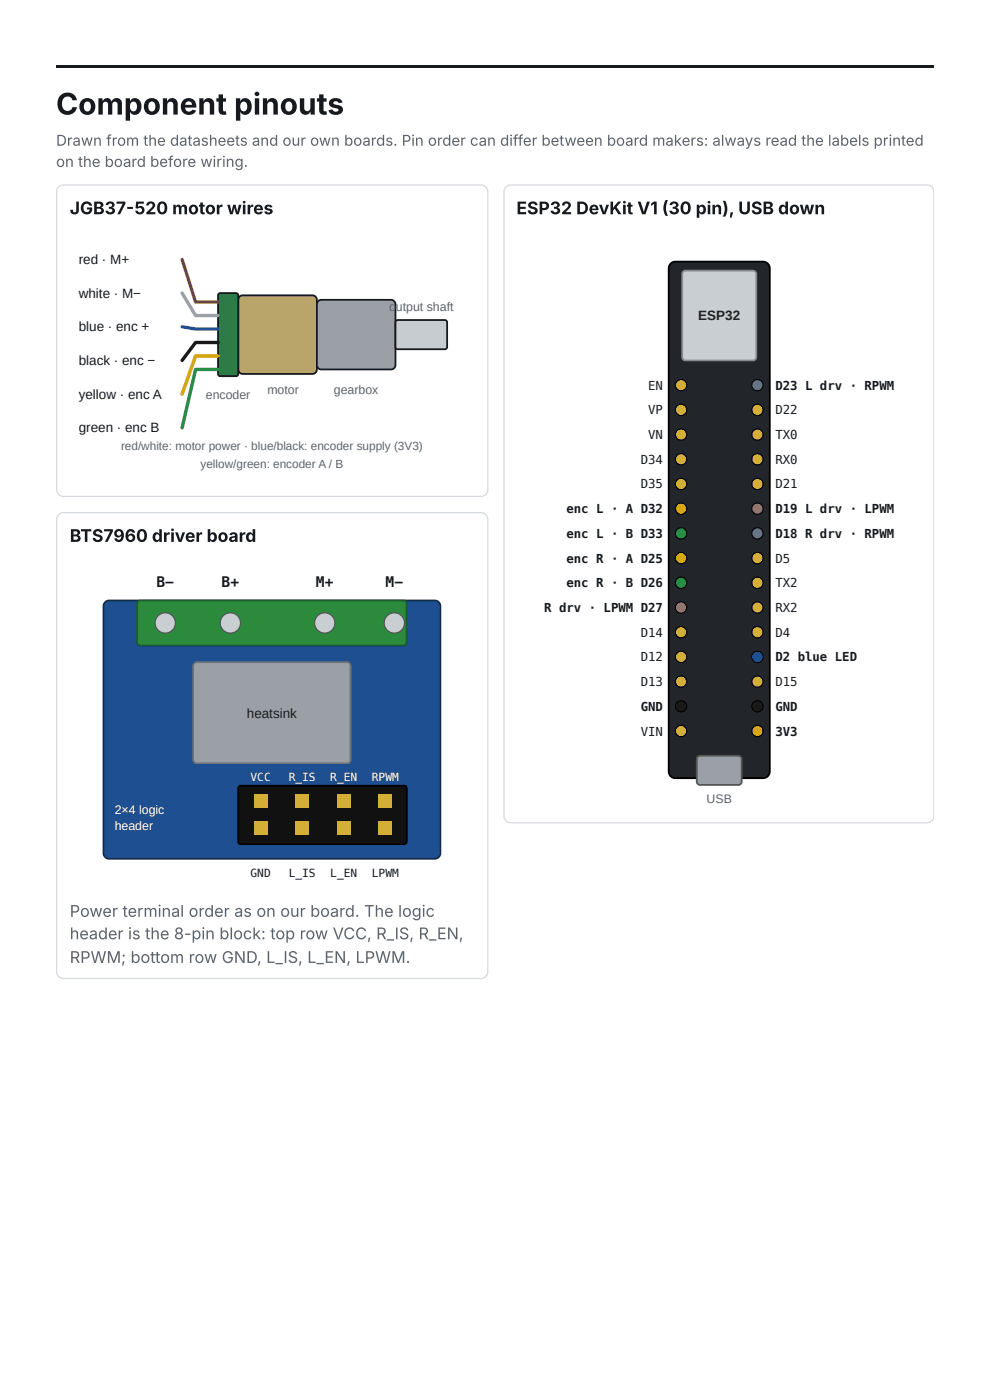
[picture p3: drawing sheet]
<svg xmlns="http://www.w3.org/2000/svg" width="210mm" height="297mm" viewBox="0 0 210 297" stroke-linecap="round" stroke-linejoin="round" font-family="sans-serif">
<path d="M11.9 13.8h186.3v.5h-186.3z" fill="#16191d"/>
<path d="M12.5 39.7l.4-.3 .6-.1h88.6a1.46 1.46 0 0 1 1.5 1.4v63.3a1.46 1.46 0 0 1-1.5 1.4h-88.6a1.46 1.46 0 0 1-1.5-1.4v-63.3l.1-.5z" fill="#fff"/>
<path d="M12.5 39.7l.4-.3 .6-.1h88.6a1.46 1.46 0 0 1 1.5 1.4v63.3a1.46 1.46 0 0 1-1.5 1.4h-88.6a1.46 1.46 0 0 1-1.5-1.4v-63.3l.1-.5z" fill="none" stroke="#d5d9de" stroke-width=".26"/>
<path d="M50.9 63l.6-.3h14.8a.95 .95 0 0 1 1 1v14.8a.95 .95 0 0 1-1 .9h-14.8a.95 .95 0 0 1-.9-.9v-14.8z" fill="#b9a46a"/>
<path d="M50.9 63l.6-.3h14.8a.95 .95 0 0 1 1 1v14.8a.95 .95 0 0 1-1 .9h-14.8a.95 .95 0 0 1-.9-.9v-14.8z" fill="none" stroke="#16191d" stroke-width=".38"/>
<path d="M67.6 64l.6-.3h14.8a.95 .95 0 0 1 1 .9v12.9a.95 .95 0 0 1-1 1h-14.8a.95 .95 0 0 1-.9-1v-12.9z" fill="#9aa0a6"/>
<path d="M67.6 64l.6-.3h14.8a.95 .95 0 0 1 1 .9v12.9a.95 .95 0 0 1-1 1h-14.8a.95 .95 0 0 1-.9-1v-12.9z" fill="none" stroke="#16191d" stroke-width=".38"/>
<path d="M84.1 68.1l.4-.1 10.2 .1 .2 .4v5.5l-.4 .2-10.3-.1-.2-.4v-5.2z" fill="#c7ccd1"/>
<path d="M84.1 68.1l.4-.1 10.2 .1 .2 .4v5.5l-.4 .2-10.3-.1-.2-.4v-5.2z" fill="none" stroke="#16191d" stroke-width=".38"/>
<path d="M46.4 62.4l.4-.1h3.3l.5 .3v16.8l-.4 .5h-3.4l-.5-.4v-16.8z" fill="#2c7a3d"/>
<path d="M46.4 62.4l.4-.1h3.3l.5 .3v16.8l-.4 .5h-3.4l-.5-.4v-16.8z" fill="none" stroke="#16191d" stroke-width=".38"/>
<path d="M38.7 55.1l2.8 9.1h4.8" fill="none" stroke="#d62828" stroke-width=".72"/>
<path d="M38.7 62.3l2.8 4.7h4.8" fill="none" stroke="#9aa1aa" stroke-width=".72"/>
<path d="M38.7 69.4l2.8 .5h4.8" fill="none" stroke="#1f6fd1" stroke-width=".72"/>
<path d="M46.3 72.7h-4.8l-2.8 3.9" fill="none" stroke="#1b1b1b" stroke-width=".72"/>
<path d="M46.3 75.6h-4.8l-2.8 8.1" fill="none" stroke="#d9a400" stroke-width=".72"/>
<path d="M46.3 78.5h-4.8l-2.8 12.4" fill="none" stroke="#2a9d4b" stroke-width=".72"/>
<path d="M12.5 109.3l.4-.3 .6-.1h88.6a1.46 1.46 0 0 1 1.5 1.4v96.1a1.46 1.46 0 0 1-1.5 1.4h-88.6a1.46 1.46 0 0 1-1.5-1.4v-96.1l.1-.5z" fill="#fff"/>
<path d="M12.5 109.3l.4-.3 .6-.1h88.6a1.46 1.46 0 0 1 1.5 1.4v96.1a1.46 1.46 0 0 1-1.5 1.4h-88.6a1.46 1.46 0 0 1-1.5-1.4v-96.1l.1-.5z" fill="none" stroke="#d5d9de" stroke-width=".26"/>
<path d="M22.3 127.9l.9-.4h69.1a1.19 1.19 0 0 1 1.2 1.2v52.5a1.19 1.19 0 0 1-1.2 1.2h-69.1a1.19 1.19 0 0 1-1.2-1.2v-52.5z" fill="#1d4f91"/>
<path d="M22.3 127.9l.9-.4h69.1a1.19 1.19 0 0 1 1.2 1.2v52.5a1.19 1.19 0 0 1-1.2 1.2h-69.1a1.19 1.19 0 0 1-1.2-1.2v-52.5z" fill="none" stroke="#0f2d55" stroke-width=".38"/>
<path d="M41.3 140.9l.5-.2h31.9a.72 .72 0 0 1 .7 .7v20a.72 .72 0 0 1-.7 .7h-31.9a.72 .72 0 0 1-.7-.7v-20z" fill="#9aa0a6"/>
<path d="M41.3 140.9l.5-.2h31.9a.72 .72 0 0 1 .7 .7v20a.72 .72 0 0 1-.7 .7h-31.9a.72 .72 0 0 1-.7-.7v-20z" fill="none" stroke="#6b7178" stroke-width=".38"/>
<path d="M29.3 127.8l.5-.3h55.8a.72 .72 0 0 1 .8 .8v8.1a.72 .72 0 0 1-.8 .7h-55.8a.72 .72 0 0 1-.7-.7v-8.1z" fill="#2c8a3d"/>
<path d="M29.3 127.8l.5-.3h55.8a.72 .72 0 0 1 .8 .8v8.1a.72 .72 0 0 1-.8 .7h-55.8a.72 .72 0 0 1-.7-.7v-8.1z" fill="none" stroke="#1d5c29" stroke-width=".38"/>
<circle cx="35.1" cy="132.3" r="2.15" fill="#c9ced3"/>
<circle cx="35.1" cy="132.3" r="2.15" fill="none" stroke="#555" stroke-width=".24"/>
<circle cx="48.9" cy="132.3" r="2.15" fill="#c9ced3"/>
<circle cx="48.9" cy="132.3" r="2.15" fill="none" stroke="#555" stroke-width=".24"/>
<circle cx="69" cy="132.3" r="2.15" fill="#c9ced3"/>
<circle cx="69" cy="132.3" r="2.15" fill="none" stroke="#555" stroke-width=".24"/>
<circle cx="83.7" cy="132.3" r="2.15" fill="#c9ced3"/>
<circle cx="83.7" cy="132.3" r="2.15" fill="none" stroke="#555" stroke-width=".24"/>
<path d="M50.7 167l.4-.1h35l.3 .5-.1 11.6-.4 .3h-35l-.3-.5v-11.4z" fill="#111"/>
<path d="M50.7 167l.4-.1h35l.3 .5-.1 11.6-.4 .3h-35l-.3-.5v-11.4z" fill="none" stroke="#000" stroke-width=".38"/>
<g fill="#d4af37">
<path d="M53.9 168.8h2.9v2.9h-2.9z"/>
<path d="M53.9 174.5h2.9v2.9h-2.9z"/>
<path d="M62.8 168.8h2.8v2.9h-2.8z"/>
<path d="M62.8 174.5h2.8v2.9h-2.8z"/>
<path d="M71.6 168.8h2.8v2.9h-2.8z"/>
<path d="M71.6 174.5h2.8v2.9h-2.8z"/>
<path d="M80.4 168.8h2.9v2.9h-2.9z"/>
<path d="M80.4 174.5h2.9v2.9h-2.9z"/>
</g>
<path d="M107.5 39.7l.4-.3 .6-.1h88.3a1.33 1.33 0 0 1 1.4 1.4v132.6a1.33 1.33 0 0 1-1.4 1.5h-88.3a1.46 1.46 0 0 1-1.5-1.5v-132.6l.1-.5z" fill="#fff"/>
<path d="M198.2 40.3l-.5-.8-.9-.2h-88.3a1.46 1.46 0 0 0-1.5 1.4v132.6a1.46 1.46 0 0 0 1.5 1.5h88.3l.9-.3 .5-.7" fill="none" stroke="#d5d9de" stroke-width=".26"/>
<path d="M142.4 56l.5-.3 .5-.1h18.6a1.43 1.43 0 0 1 1.5 1.4v106.8a1.43 1.43 0 0 1-1.5 1.5h-18.6a1.43 1.43 0 0 1-1.4-1.5v-106.8l.1-.5z" fill="#22262b"/>
<path d="M142.4 56l.5-.3 .5-.1h18.6a1.43 1.43 0 0 1 1.5 1.4v106.8a1.43 1.43 0 0 1-1.5 1.5h-18.6a1.43 1.43 0 0 1-1.4-1.5v-106.8l.1-.5z" fill="none" stroke="#000" stroke-width=".38"/>
<path d="M145.1 57.7l.5-.2h14.3a.72 .72 0 0 1 .7 .7v17.6a.72 .72 0 0 1-.7 .8h-14.3a.72 .72 0 0 1-.7-.8v-17.6z" fill="#c9ced3"/>
<path d="M145.1 57.7l.5-.2h14.3a.72 .72 0 0 1 .7 .7v17.6a.72 .72 0 0 1-.7 .8h-14.3a.72 .72 0 0 1-.7-.8v-17.6z" fill="none" stroke="#888" stroke-width=".38"/>
<path d="M148.2 160.7l.5-.2h8.1a.72 .72 0 0 1 .7 .7v4.8a.72 .72 0 0 1-.7 .7h-8.1a.72 .72 0 0 1-.7-.7v-4.8z" fill="#9aa0a6"/>
<path d="M148.2 160.7l.5-.2h8.1a.72 .72 0 0 1 .7 .7v4.8a.72 .72 0 0 1-.7 .7h-8.1a.72 .72 0 0 1-.7-.7v-4.8z" fill="none" stroke="#555" stroke-width=".38"/>
<circle cx="144.6" cy="81.8" r="1.19" fill="#d4af37"/>
<circle cx="144.6" cy="81.8" r="1.19" fill="none" stroke="#000" stroke-width=".24"/>
<circle cx="144.6" cy="87.1" r="1.19" fill="#d4af37"/>
<circle cx="144.6" cy="87.1" r="1.19" fill="none" stroke="#000" stroke-width=".24"/>
<circle cx="144.6" cy="92.3" r="1.19" fill="#d4af37"/>
<circle cx="144.6" cy="92.3" r="1.19" fill="none" stroke="#000" stroke-width=".24"/>
<circle cx="144.6" cy="97.5" r="1.19" fill="#d4af37"/>
<circle cx="144.6" cy="97.5" r="1.19" fill="none" stroke="#000" stroke-width=".24"/>
<circle cx="144.6" cy="102.8" r="1.19" fill="#d4af37"/>
<circle cx="144.6" cy="102.8" r="1.19" fill="none" stroke="#000" stroke-width=".24"/>
<circle cx="144.6" cy="108" r="1.19" fill="#d9a400"/>
<circle cx="144.6" cy="108" r="1.19" fill="none" stroke="#000" stroke-width=".24"/>
<circle cx="144.6" cy="113.3" r="1.19" fill="#2a9d4b"/>
<circle cx="144.6" cy="113.3" r="1.19" fill="none" stroke="#000" stroke-width=".24"/>
<circle cx="144.6" cy="118.5" r="1.19" fill="#d9a400"/>
<circle cx="144.6" cy="118.5" r="1.19" fill="none" stroke="#000" stroke-width=".24"/>
<circle cx="144.6" cy="123.8" r="1.19" fill="#2a9d4b"/>
<circle cx="144.6" cy="123.8" r="1.19" fill="none" stroke="#000" stroke-width=".24"/>
<circle cx="144.6" cy="129" r="1.19" fill="#b04f9e"/>
<circle cx="144.6" cy="129" r="1.19" fill="none" stroke="#000" stroke-width=".24"/>
<circle cx="144.6" cy="134.3" r="1.19" fill="#d4af37"/>
<circle cx="144.6" cy="134.3" r="1.19" fill="none" stroke="#000" stroke-width=".24"/>
<circle cx="144.6" cy="139.5" r="1.19" fill="#d4af37"/>
<circle cx="144.6" cy="139.5" r="1.19" fill="none" stroke="#000" stroke-width=".24"/>
<circle cx="144.6" cy="144.8" r="1.19" fill="#d4af37"/>
<circle cx="144.6" cy="144.8" r="1.19" fill="none" stroke="#000" stroke-width=".24"/>
<circle cx="144.6" cy="150" r="1.19" fill="#1b1b1b"/>
<circle cx="144.6" cy="150" r="1.19" fill="none" stroke="#000" stroke-width=".24"/>
<circle cx="144.6" cy="155.3" r="1.19" fill="#d4af37"/>
<circle cx="144.6" cy="155.3" r="1.19" fill="none" stroke="#000" stroke-width=".24"/>
<circle cx="160.8" cy="81.8" r="1.19" fill="#7b3fb6"/>
<circle cx="160.8" cy="81.8" r="1.19" fill="none" stroke="#000" stroke-width=".24"/>
<circle cx="160.8" cy="87.1" r="1.19" fill="#d4af37"/>
<circle cx="160.8" cy="87.1" r="1.19" fill="none" stroke="#000" stroke-width=".24"/>
<circle cx="160.8" cy="92.3" r="1.19" fill="#d4af37"/>
<circle cx="160.8" cy="92.3" r="1.19" fill="none" stroke="#000" stroke-width=".24"/>
<circle cx="160.8" cy="97.5" r="1.19" fill="#d4af37"/>
<circle cx="160.8" cy="97.5" r="1.19" fill="none" stroke="#000" stroke-width=".24"/>
<circle cx="160.8" cy="102.8" r="1.19" fill="#d4af37"/>
<circle cx="160.8" cy="102.8" r="1.19" fill="none" stroke="#000" stroke-width=".24"/>
<circle cx="160.8" cy="108" r="1.19" fill="#b04f9e"/>
<circle cx="160.8" cy="108" r="1.19" fill="none" stroke="#000" stroke-width=".24"/>
<circle cx="160.8" cy="113.3" r="1.19" fill="#7b3fb6"/>
<circle cx="160.8" cy="113.3" r="1.19" fill="none" stroke="#000" stroke-width=".24"/>
<circle cx="160.8" cy="118.5" r="1.19" fill="#d4af37"/>
<circle cx="160.8" cy="118.5" r="1.19" fill="none" stroke="#000" stroke-width=".24"/>
<circle cx="160.8" cy="123.8" r="1.19" fill="#d4af37"/>
<circle cx="160.8" cy="123.8" r="1.19" fill="none" stroke="#000" stroke-width=".24"/>
<circle cx="160.8" cy="129" r="1.19" fill="#d4af37"/>
<circle cx="160.8" cy="129" r="1.19" fill="none" stroke="#000" stroke-width=".24"/>
<circle cx="160.8" cy="134.3" r="1.19" fill="#d4af37"/>
<circle cx="160.8" cy="134.3" r="1.19" fill="none" stroke="#000" stroke-width=".24"/>
<circle cx="160.8" cy="139.5" r="1.19" fill="#2f7bff"/>
<circle cx="160.8" cy="139.5" r="1.19" fill="none" stroke="#000" stroke-width=".24"/>
<circle cx="160.8" cy="144.8" r="1.19" fill="#d4af37"/>
<circle cx="160.8" cy="144.8" r="1.19" fill="none" stroke="#000" stroke-width=".24"/>
<circle cx="160.8" cy="150" r="1.19" fill="#1b1b1b"/>
<circle cx="160.8" cy="150" r="1.19" fill="none" stroke="#000" stroke-width=".24"/>
<circle cx="160.8" cy="155.3" r="1.19" fill="#e07a00"/>
<circle cx="160.8" cy="155.3" r="1.19" fill="none" stroke="#000" stroke-width=".24"/>
<text font-size="6.3" fill="#16191d" x="11.9" y="24.3">Component pinouts</text>
<g font-size="3.7" fill="#16191d">
<text x="14.8" y="45.5">JGB37-520 motor wires</text>
<text x="109.7" y="45.5">ESP32 DevKit V1 (30 pin), USB down</text>
<text x="14.8" y="115.1">BTS7960 driver board</text>
</g>
<g font-size="3.4" fill="#5b636d">
<text x="14.8" y="194.7">Power terminal order as on our board. The logic</text>
<text x="14.8" y="199.5">header is the 8-pin block: top row VCC, R_IS, R_EN,</text>
<text x="14.8" y="204.5">RPWM; bottom row GND, L_IS, L_EN, LPWM.</text>
</g>
<g font-size="3.2" fill="#5b636d">
<text x="11.9" y="31">Drawn from the datasheets and our own boards. Pin order can differ between board makers: always read the labels printed</text>
<text x="11.9" y="35.5">on the board before wiring.</text>
</g>
<g font-size="3.1" fill="#16191d">
<text x="33.2" y="124.7">B−</text>
<text x="47.1" y="124.7">B+</text>
<text x="67.1" y="124.7">M+</text>
<text x="81.9" y="124.7">M−</text>
</g>
<g font-size="2.9" fill="#16191d">
<text x="16.7" y="56">red · M+</text>
<text x="16.7" y="63.2">white · M−</text>
<text x="16.7" y="70.4">blue · enc +</text>
<text x="16.7" y="77.5">black · enc −</text>
<text x="16.7" y="84.7">yellow · enc A</text>
<text x="16.7" y="91.8">green · enc B</text>
</g>
<text font-size="2.9" fill="#222" x="148.3" y="68">ESP32</text>
<text font-size="2.9" fill="#1b1b1b" x="52.4" y="152.6">heatsink</text>
<g font-size="2.6" fill="#5b636d">
<text x="82.6" y="66.1">o</text>
<text x="84.1" y="66.1">utput shaft</text>
<text x="56.8" y="83.7">motor</text>
<text x="70.9" y="83.7">gearbox</text>
<text x="43.7" y="84.7">encoder</text>
<text x="150" y="170.5">USB</text>
</g>
<g font-size="2.6" fill="#16191d">
<text x="137.6" y="82.8">EN</text>
<text x="164.7" y="82.8">D23 L drv · RPWM</text>
<text x="137.6" y="88">VP</text>
<text x="164.7" y="88">D22</text>
<text x="137.6" y="93.3">VN</text>
<text x="164.7" y="93.3">TX0</text>
<text x="136.1" y="98.5">D34</text>
<text x="164.7" y="98.5">RX0</text>
<text x="136.1" y="103.7">D35</text>
<text x="164.7" y="103.7">D21</text>
<text x="120.3" y="109">enc L · A D32</text>
<text x="164.7" y="109">D19 L drv · LPWM</text>
<text x="120.3" y="114.2">enc L · B D33</text>
<text x="120.3" y="119.5">enc R · A D25</text>
<text x="164.7" y="114.2">D18 R drv · RPWM</text>
<text x="164.7" y="119.5">D5</text>
<text x="120.3" y="124.7">enc R · B D26</text>
<text x="164.7" y="124.7">TX2</text>
<text x="115.6" y="130">R drv · LPWM D27</text>
<text x="164.7" y="130">RX2</text>
<text x="136.1" y="135.2">D14</text>
<text x="164.7" y="135.2">D4</text>
<text x="136.1" y="140.5">D12</text>
<text x="164.7" y="140.5">D2 blue LED</text>
<text x="136.1" y="145.7">D13</text>
<text x="164.7" y="145.7">D15</text>
<text x="136.1" y="151">GND</text>
<text x="164.7" y="151">GND</text>
<text x="136.1" y="156.2">VIN</text>
<text x="164.7" y="156.2">3V3</text>
</g>
<g font-size="2.6" fill="#fff">
<text x="24.4" y="172.9">2×4 logic</text>
<text x="24.4" y="176.2">header</text>
</g>
<g font-size="2.5" fill="#5b636d">
<text x="25.7" y="95.6">red/white: motor power · blue/black: encoder supply (3V3)</text>
<text x="42.6" y="99.5">yellow/green: encoder A / B</text>
</g>
<g font-size="2.4" fill="#fff">
<text x="53.2" y="165.9">VCC</text>
<text x="61.3" y="165.9">R_IS</text>
<text x="70.1" y="165.9">R_EN</text>
<text x="79" y="165.9">RPWM</text>
</g>
<g font-size="2.4" fill="#16191d">
<text x="53.2" y="186.2">GND</text>
<text x="61.3" y="186.2">L_IS</text>
<text x="70.1" y="186.2">L_EN</text>
<text x="79" y="186.2">LPWM</text>
</g>
</svg>
